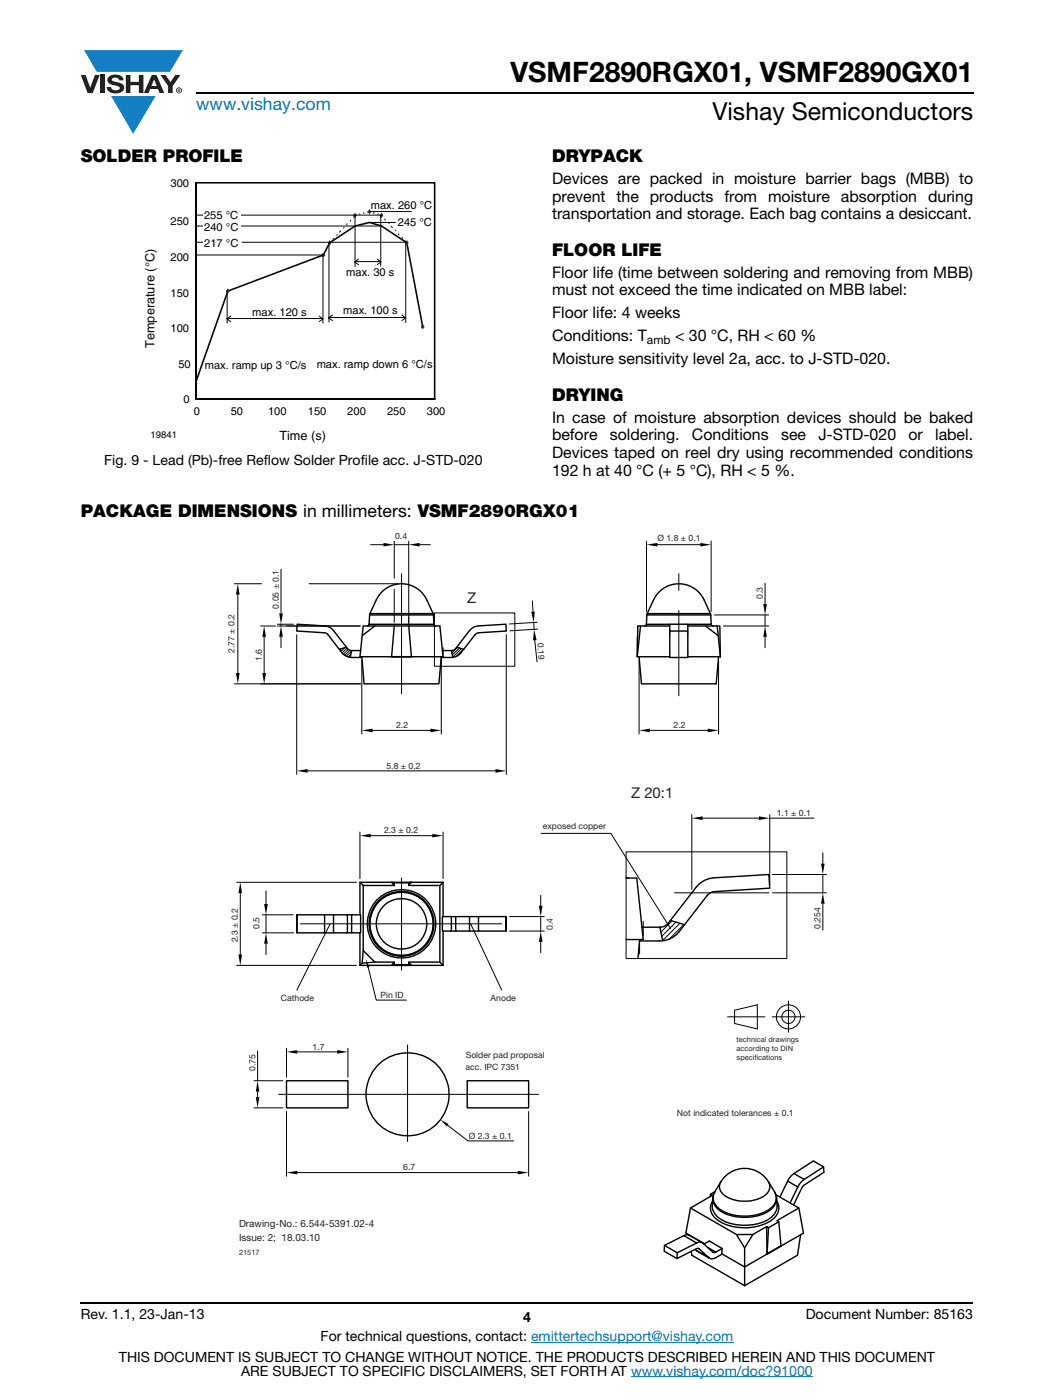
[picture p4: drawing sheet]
<svg xmlns="http://www.w3.org/2000/svg" width="210mm" height="279mm" viewBox="0 0 210 279" stroke-linecap="round" stroke-linejoin="round" font-family="sans-serif">
<g fill="#147fc3">
<path d="M16.8 10h19.7l-2.6 4.3h-1.1h-13.5z"/>
<path d="M22.2 19.2h8.9l-4.5 7.5z"/>
</g>
<g fill="#231f20">
<path d="M16.1 15h1l.9 2.5 .9-2.5h1l-1.4 3.6h-1z"/>
<path d="M20 15h.9v3.6h-.9z"/>
<path d="M21.8 15.3a2.1 2.1 0 0 1 2.7 .3l.1 .4h-.8a.79 .79 0 0 0-.7-.5 .79 .79 0 0 0-.8 .4l.2 .3 1 .2a1.08 1.08 0 0 1 1.3 1 1.08 1.08 0 0 1-1.1 1.2 1.73 1.73 0 0 1-2.4-1.2h.9a.96 .96 0 0 0 .8 .6 .96 .96 0 0 0 .9-.4 1.31 1.31 0 0 0-1.2-.6 1.03 1.03 0 0 1-1.1-.6 1.03 1.03 0 0 1 .2-1.1z"/>
<path d="M25.1 15h.9v1.3h1.7v-1.3h.9v3.6h-.9v-1.6h-1.7v1.6h-.9z"/>
<path d="M32 15h1l1 1.4 1-1.4h1l-1.6 2.2v1.4h-.9v-1.4z"/>
<path d="M30.7 15.9l.6 1.3h-1.1zM30.3 15l-1.6 3.6h.9l.4-.8h1.5l.3 .8h1l-1.6-3.6z"/>
<path d="M35.3 18a.46 .46 0 0 1 .9 0 .46 .46 0 0 1-.9 0zM35.1 18a.6 .6 0 0 0 1.2 0 .6 .6 0 0 0-1.2 0z"/>
<path d="M35.6 17.8h.2v.2h-.2zM35.5 17.7v.7h.1v-.3l.4 .3-.2-.3 .2-.2-.1-.2z"/>
</g>
<path d="M39.1 18.6h155M16.1 260h178" fill="none" stroke="#000" stroke-width=".36"/>
<path d="M106 267.9h40.3M125.9 274.8h36.3" fill="none" stroke="#007ec4" stroke-width=".2"/>
<path d="M28.6 35.4h60.3v53h-60.3z" fill="#fff"/>
<path d="M39.1 58.1h47.6M39.1 50.9h47.6M39.1 43.7h47.6M39.1 65.2h47.6" fill="none" stroke="#fff" stroke-width=".2"/>
<path d="M39.1 36.5h47.6" fill="none" stroke="#fff" stroke-width=".32"/>
<path d="M39.1 36.5h47.6v43.1h-47.6v-43.1v43.1h47.6M84.3 65.2l-3.1-16.7-5.1-3.4-2.4-.7-2.9 .7-5 3.4-1.3 2.4-19 7.2-6.4 18" fill="none" stroke="#040503" stroke-width=".32"/>
<g fill="#123217">
<path d="M39.2 75.8h.1l-.1 .5h-.1z" fill-rule="evenodd"/>
<path d="M39.6 74.8h.2l-.2 .3h-.2z" fill-rule="evenodd"/>
<path d="M39.9 73.7h.1v.3h-.2z" fill-rule="evenodd"/>
<path d="M40.7 71.5h.1l-.1 .4h-.2z" fill-rule="evenodd"/>
<path d="M41.5 69.4h.2l-.2 .3h-.2z" fill-rule="evenodd"/>
<path d="M41.8 68.2h.1l-.1 .4h-.1z" fill-rule="evenodd"/>
<path d="M42.2 67.1h.2l-.2 .4h-.1z" fill-rule="evenodd"/>
<path d="M42.6 66.1h.2l-.2 .3h-.2z" fill-rule="evenodd"/>
<path d="M42.9 65h.2l-.1 .3h-.2z" fill-rule="evenodd"/>
<path d="M43.3 63.9h.2l-.2 .4h-.1z" fill-rule="evenodd"/>
<path d="M43.7 62.8h.1l-.1 .4h-.1z" fill-rule="evenodd"/>
<path d="M44.1 61.7h.1l-.1 .3h-.1z" fill-rule="evenodd"/>
<path d="M44.5 60.6h.2l-.2 .3h-.2z" fill-rule="evenodd"/>
<path d="M44.8 59.5h.2l-.2 .4h-.1z" fill-rule="evenodd"/>
<path d="M45.2 58.4h.1l-.1 .4h-.1z" fill-rule="evenodd"/>
<path d="M45.3 58l.3-.1 .1 .2-.3 .1z" fill-rule="evenodd"/>
<path d="M46.2 57.7l.2-.1v.2l-.2 .1z" fill-rule="evenodd"/>
<path d="M47.8 57.1l.3-.1v.2l-.3 .1z" fill-rule="evenodd"/>
<path d="M48.5 56.8l.3-.1 .1 .2-.3 .1z" fill-rule="evenodd"/>
<path d="M49.4 56.5l.3-.1v.2l-.2 .1z" fill-rule="evenodd"/>
<path d="M50.2 56.2l.3-.1 .1 .2-.3 .1z" fill-rule="evenodd"/>
<path d="M51 55.9l.3-.1 .1 .2-.3 .1z" fill-rule="evenodd"/>
<path d="M51.9 55.6l.2-.1 .1 .2-.3 .1z" fill-rule="evenodd"/>
<path d="M52.7 55.2l.2-.1 .1 .2-.2 .2z" fill-rule="evenodd"/>
<path d="M53.5 54.9l.2-.1 .1 .2-.3 .1z" fill-rule="evenodd"/>
<path d="M54.3 54.6l.3-.1 .1 .2-.3 .1z" fill-rule="evenodd"/>
<path d="M55.1 54.3l.3-.1v.2l-.2 .1z" fill-rule="evenodd"/>
<path d="M55.9 54l.3-.1 .1 .2-.3 .1z" fill-rule="evenodd"/>
<path d="M56.8 53.7l.2-.1 .1 .2-.3 .1z" fill-rule="evenodd"/>
<path d="M57.5 53.4l.3-.1 .1 .2-.3 .1z" fill-rule="evenodd"/>
<path d="M58.4 53.1l.3-.1v.2l-.2 .1z" fill-rule="evenodd"/>
<path d="M59.2 52.8l.2-.1 .1 .2-.3 .1z" fill-rule="evenodd"/>
<path d="M60 52.5l.3-.1 .1 .2-.3 .1z" fill-rule="evenodd"/>
<path d="M60.8 52.2l.3-.1 .1 .2-.3 .1z" fill-rule="evenodd"/>
<path d="M61.6 51.9l.3-.1 .1 .2-.3 .1z" fill-rule="evenodd"/>
<path d="M62.5 51.6l.2-.1 .1 .2-.3 .1z" fill-rule="evenodd"/>
<path d="M63.3 51.3l.2-.1 .1 .2-.2 .1z" fill-rule="evenodd"/>
<path d="M64.1 51l.3-.1v.2l-.2 .1z" fill-rule="evenodd"/>
<path d="M64.6 50.8h.2l-.2 .3h-.2z" fill-rule="evenodd"/>
<path d="M65.1 49.7h.1l-.1 .4h-.2z" fill-rule="evenodd"/>
<path d="M65.5 48.7h.1l-.1 .4h-.2z" fill-rule="evenodd"/>
<path d="M65.6 48.3l.2-.2 .1 .3-.2 .3z" fill-rule="evenodd"/>
<path d="M66.3 47.6l.2-.2 .1 .3-.2 .2z" fill-rule="evenodd"/>
<path d="M67.2 46.7h.2l-.2 .3h-.2z" fill-rule="evenodd"/>
<path d="M67.9 45.9l.1 .3-.3 .3v-.3z" fill-rule="evenodd"/>
<path d="M68.6 45.3h.2l-.2 .3h-.2z" fill-rule="evenodd"/>
<path d="M69.1 44.7l.2-.2v.3l-.2 .2z" fill-rule="evenodd"/>
<path d="M69.8 44l.2-.2v.3l-.2 .2z" fill-rule="evenodd"/>
<path d="M70.4 43.3l.3-.2 .1 .2-.3 .2z" fill-rule="evenodd"/>
<path d="M70.7 42.9l.3-.1v.2l-.2 .1z" fill-rule="evenodd"/>
<path d="M71.5 42.7l.3-.1 .1 .2-.3 .1z" fill-rule="evenodd"/>
<path d="M72.4 42.5l.3-.1v.2l-.3 .1z" fill-rule="evenodd"/>
<path d="M73.2 42.3l.3-.1 .1 .2-.3 .1z" fill-rule="evenodd"/>
<path d="M73.6 42.2l.3 .1-.1 .2-.2-.1z" fill-rule="evenodd"/>
<path d="M74.5 42.4l.3 .1-.1 .2-.3-.1z" fill-rule="evenodd"/>
<path d="M75.3 42.7l.3-.1v.2l-.3 .1z" fill-rule="evenodd"/>
<path d="M76 42.9l.2 .2v.3l-.2-.2z" fill-rule="evenodd"/>
<path d="M76.7 43.6l.2 .2v.3l-.2-.2z" fill-rule="evenodd"/>
<path d="M77.4 44.4h.2l.2 .3h-.2z" fill-rule="evenodd"/>
<path d="M78.1 45l.2 .3v.3l-.3-.3z" fill-rule="evenodd"/>
<path d="M78.7 45.8h.2l.2 .3h-.2z" fill-rule="evenodd"/>
<path d="M79.5 46.5l.2 .2-.1 .3-.2-.2z" fill-rule="evenodd"/>
<path d="M80.2 47.2l.2 .2-.1 .3-.2-.2z" fill-rule="evenodd"/>
<path d="M80.8 47.9l.3 .2-.1 .3-.3-.3z" fill-rule="evenodd"/>
<path d="M81.1 48.3h.1l.1 .5h-.1z" fill-rule="evenodd"/>
<path d="M81.3 49.6h.1l.1 .4h-.1z" fill-rule="evenodd"/>
<path d="M81.5 50.7h.1l.1 .4h-.1z" fill-rule="evenodd"/>
<path d="M81.7 51.9h.2v.4h-.1z" fill-rule="evenodd"/>
<path d="M82 53.1h.1l.1 .3h-.1z" fill-rule="evenodd"/>
<path d="M82.2 54.2h.1l.1 .4h-.1z" fill-rule="evenodd"/>
<path d="M82.4 55.5h.2v.4h-.1z" fill-rule="evenodd"/>
<path d="M82.6 56.7h.2v.3h-.1z" fill-rule="evenodd"/>
<path d="M82.8 57.8h.2l.1 .4h-.2z" fill-rule="evenodd"/>
<path d="M83.1 59h.1l.1 .4h-.2z" fill-rule="evenodd"/>
<path d="M83.3 60.2h.1l.1 .3h-.2z" fill-rule="evenodd"/>
<path d="M83.5 61.3h.2l.1 .4h-.2z" fill-rule="evenodd"/>
<path d="M83.8 62.6h.1l.1 .4h-.2z" fill-rule="evenodd"/>
<path d="M84 63.7h.1l.1 .4h-.2z" fill-rule="evenodd"/>
<path d="M84.2 64.9h.1l.1 .4h-.2z" fill-rule="evenodd"/>
</g>
<path d="M45.5 57.8l.2 .3-.2 .3-.3-.3z" fill="#313232"/>
<path d="M45.7 58.1l-.2-.3-.3 .3 .3 .3" fill="none" stroke="#313232" stroke-width=".27"/>
<path d="M64.5 50.6l.2 .3-.2 .3-.2-.3z" fill-rule="evenodd" fill="#313232"/>
<path d="M64.5 50.6l.2 .3-.2 .3-.2-.3z" fill="none" stroke="#313232" stroke-width=".27"/>
<path d="M65.8 48.1l.2 .4-.2 .3-.2-.3z" fill-rule="evenodd" fill="#313232"/>
<path d="M65.8 48.1l.2 .4-.2 .3-.2-.3z" fill="none" stroke="#313232" stroke-width=".27"/>
<path d="M70.8 42.7l.2 .3-.2 .3-.2-.3z" fill-rule="evenodd" fill="#313232"/>
<path d="M70.8 42.7l.2 .3-.2 .3-.2-.3z" fill="none" stroke="#313232" stroke-width=".27"/>
<path d="M73.7 42l.2 .3-.2 .3-.2-.3z" fill-rule="evenodd" fill="#313232"/>
<path d="M73.7 42l.2 .3-.2 .3-.2-.3z" fill="none" stroke="#313232" stroke-width=".27"/>
<path d="M76.1 42.7l.2 .3-.2 .3-.2-.3z" fill-rule="evenodd" fill="#313232"/>
<path d="M76.1 42.7l.2 .3-.2 .3-.2-.3z" fill="none" stroke="#313232" stroke-width=".27"/>
<path d="M81.2 48.1l.2 .4-.2 .3-.3-.3z" fill-rule="evenodd" fill="#313232"/>
<path d="M81.2 48.1l.2 .4-.2 .3-.3-.3z" fill="none" stroke="#313232" stroke-width=".27"/>
<path d="M84.3 64.9l.2 .3-.2 .3-.2-.3z" fill-rule="evenodd" fill="#313232"/>
<path d="M84.3 64.9l.2 .3-.2 .3-.2-.3z" fill="none" stroke="#313232" stroke-width=".32"/>
<path d="M39.2 45.1h37M39.2 50.9h25.3M73.7 44.4h5.2" fill="none" stroke="#040503" stroke-width=".2"/>
<path d="M40.5 44.4h7.6v1.6h-7.6z" fill="#fff"/>
<path d="M39.2 48.4h41.9M45.3 58v6.5M64.4 50.8v13.7M65.6 48.5v15.8M80.9 48.4v16M45.2 63.6h19.2M46 63.1l-.7 .6 .7 .5M63.7 63.1l.7 .6-.7 .5M65.6 63.4h15.3M66.3 62.9l-.7 .6 .7 .5M80.2 62.9l.7 .6-.7 .5" fill="none" stroke="#040503" stroke-width=".2"/>
<path d="M40.5 47.4h7.7v1.7h-7.7z" fill="#fff"/>
<path d="M39.2 42.9h37M70.8 52.2h5.2M70.8 43v10.2M71.5 51.7l-.7 .6 .7 .5M73.7 42.2h8.4M75.3 51.7l.7 .6-.7 .5M76 43.1v10" fill="none" stroke="#040503" stroke-width=".2"/>
<g fill="#fff">
<path d="M40.5 42.1h7.5v1.6h-7.5z"/>
<path d="M45.3 106.2h119.6v150.5h-119.6z"/>
</g>
<g fill="none" stroke="#000" stroke-width=".2">
<path d="M46.7 116.5h5.5M47.4 118.7v15.6M56.1 113.6v8.8M61.6 116.5h17.8M73.9 108.7h2.6M78.6 117.6v6.6M78.6 108.7h2.9M78.6 108v7.4M80.1 114.5v24M81.5 108v16.6M83.7 108.7h2.2M106.2 119.9l.1 2.2"/>
<path d="M129 108v14.1M131.1 108.7h8.6M135.4 114.5v3.3M141.9 108v14.1M152.6 116.4v4.2M46.7 136.5h25.2M52 124.9h3M52.7 127.1v7.2M55.3 124.9h16.6M55.3 124.6h3.3M56.1 124.6v.3M56.1 127.1v2.2"/>
<path d="M59.2 126.7v27.9M68.1 129.5l-.3 .2M68.8 129.3l-.8 .7M69.2 129.3l-1 1M69.5 129.6l-1 1M69.8 129.8l-1 1M70 130.6l-.5 .5M70.1 130l-1 1M72.2 131.8v14.7M86.7 122.3h16v10.7h-16zM88 131.1v15.4M88.4 129.3v1.4"/>
<path d="M90.1 129.8v.1M91.3 129.2l-1.2 1.1M91.6 129.3l-1.4 1.4M92 129.5l-1.7 1.7M92.4 129.6l-1.4 1.4M101 126.7v27.9M106.5 124.2l.1 1.4M106.7 127.8l.4 4.3M107.2 124.2l-5.6 .3M107.3 125.6l-5.6 .3M127.1 127.1v4M127.5 131.8v14.7"/>
<path d="M135.4 121.8v17.1M142.5 122.7h10.8M143.3 131.8v14.7M144.3 124.9h9M152.6 122.7v2.2M152.6 127.1v2.2M61.4 153.8h37.4M74.3 145.8h11.6M129.7 145.8h11.5M47.2 176.1h23.9M47.9 178.2v12.3M53.1 177.8v2.6"/>
<path d="M71.8 166.1v9.3M74 166.8h12.2M80.1 175.2v9.2h20M88.4 166.1v9.3M107.9 178.7v2.1M107.9 166.3h14l11.9 19M124.9 170h32.1v21.3h-32.1zM134.6 178.2h18.8M138 162.6v14.9M140.2 163.3h11.2M153.6 162.6v13.9M153.6 163.3h8.8"/>
<path d="M154.1 174.5h10.8M154.1 178.2h10.8M164.1 170.2v2.2M164.1 174.5v3.7M47.2 192.7h23.9M52.3 182.6h6.2M52.3 186.2h6.3M53.1 182.6v3.6M53.1 188.3v2.2M59.9 184.4h20.2v9.2M65.9 184.4l-6.7 13.2M73.5 193.1l1.6 6.5h6"/>
<path d="M93.9 184.4l6.2 13.2M101.6 185.8h7M101.6 182.9h7M107.9 182.9v2.9M107.9 188v2.1M127.6 187.5v2.9M128.3 183.9v2.9M131.8 185l-.1 .2M134.1 183.8l-2.3 2.2M134.8 184l-2.8 2.9M135.6 184.3l-3.4 3.4M136.4 184.5l-2.9 2.9"/>
<path d="M157.3 199.8v6.2M164.1 180.4v5.2M50.7 215.7h5.7M51.4 209.8v5.9M51.4 217.9v1M55.6 218.4h25.7v9.4M57.1 209.2v5.8M59.3 209.9h7.9M69.4 209.2v5.8M81.3 208.5v9.9h26.1M145.1 202.9h7.5M146.5 201.6l4.6-1.1v4.8l-4.6-1z"/>
<path d="M154 202.9h6.6M50.7 221.1h5.7M57.1 221.8v12.9M59.3 234h44M89.3 224.6l4 3.1h9.2M105.5 221.8v12.9"/>
<circle cx="157.3" cy="202.9" r="1.32"/>
<circle cx="157.3" cy="202.9" r="2.41"/>
</g>
<g fill="#000">
<path d="M47.4 116.5l.4 2.2h-.7zM76.5 108.4l2.1 .3-2.1 .4zM81.5 108.7l2.2-.3v.7zM129 108.7l2.1-.3v.7zM139.7 108.4l2.2 .3-2.2 .4zM47.1 134.3h.7l-.4 2.2zM52.7 124.9l.4 2.2h-.8zM52.3 134.3h.8l-.4 2.2zM56.1 124.9l.3 2.2h-.7zM55.7 122.4h.7l-.3 2.2zM106 122.1h.7l-.2 2.1zM106.6 125.6l.4 2.1-.7 .1z"/>
<path d="M152.6 124.9l.4 2.2h-.7zM152.3 120.6h.7l-.4 2.1zM59.2 153.8l2.2-.3v.7zM72.2 145.8l2.1-.4v.7zM85.9 145.4l2.1 .4-2.1 .3zM98.8 153.5l2.2 .3-2.2 .4zM127.5 145.8l2.1-.4v.7zM141.2 145.4l2.1 .4-2.1 .3zM47.9 176.1l.4 2.1h-.7zM71.8 166.8l2.2-.4v.7zM86.2 166.4l2.2 .4-2.2 .3zM138 163.3l2.2-.4v.7z"/>
<path d="M151.4 162.9l2.2 .4-2.2 .3zM163.8 172.4h.7l-.4 2.1zM47.6 190.5h.7l-.4 2.2zM53.1 186.2l.3 2.1h-.7zM52.7 180.4h.7l-.3 2.2zM73 191.4l.7 1.6-.5 .1zM107.9 185.8l.3 2.2h-.7zM107.5 180.8h.7l-.3 2.1zM164.1 178.2l.4 2.2h-.7zM51 218.9h.7l-.3 2.2zM51.4 215.7l.3 2.2h-.7zM57.1 209.9l2.2-.3v.7z"/>
<path d="M67.2 209.6l2.2 .3-2.2 .4zM57.1 234l2.2-.3v.7zM87.9 223.5l1.6 .8-.4 .5zM103.3 233.7l2.2 .3-2.2 .4z"/>
</g>
<g fill="none" stroke="#000" stroke-width=".28">
<path d="M69.1 129.2l-1.4 .4M70.1 129.8h1.8M70.1 129.8l-.4-.1-.4-.3-3.1-3.8a2.28 2.28 0 0 0-1.4-.7l-5.5-.3-.1 1.3 5.9 .5 3.7 4.4 1 .4h2.4M70.1 129.8l-.2 1.4M72.2 131.1l.4 5.4h15l.4-5.4M73.6 124.6l-.3 .3M73.7 122.7l-.1 1.9M73.7 122.7h12.8M73.8 122.5a9.1 9.1 0 0 1 3.6-5.3 5.6 5.6 0 0 1 7.7 2.5l1.3 2.8M73.8 122.5h12.6M73.8 122.5l-.1 .2M74.8 124.9l-2.6 2"/>
<path d="M78.1 131.1l.6-6.2h2.8l.6 6.2M78.7 124.9h-6.2l-.7 6.2h16.6l-.7-6.2h-6.2M82.1 131.1h-4M86.4 122.5l.1 .2M86.5 122.7l.1 1.9h-13M86.6 124.6l.1 .2 .2 .1M88.3 129.8h1.7M90 129.8l.3 1.4M90 129.8l.5-.1 .4-.3 3-3.8a2.28 2.28 0 0 1 1.6-.7l5.4-.3 .1 1.3-5.9 .5-3.6 4.4-1.1 .4h-2.4M91.1 129.2l1.4 .4M127.5 131.1l.5 5.4h14.9l.4-5.4M127.8 124.9l-.7 6.2"/>
<path d="M128.9 124.6h4.7M128.9 124.6l-.1 .2-.2 .1M129 122.7l-.1 1.9M129 122.7h12.8M129.1 122.5a9.1 9.1 0 0 1 3.7-5.3 5.6 5.6 0 0 1 7.7 2.5l1.2 2.8M129.1 122.5h12.6M129.1 122.5l-.1 .2M133.6 124.9h-6.4l-.1 6.2h6.5M133.6 124.6h3.6v1.3h-3.6zM133.6 125.9v5.3h3.6v-5.3M137.2 131.1h6.5M137.2 124.9h5.9"/>
<path d="M140.7 124.9l2.6 2 .4 4.2M141.7 122.5l.1 .2M141.8 122.7l.1 1.9h-4.7M141.9 124.6l.1 .2 .2 .1M143.1 124.9h.5l.1 6.2M143.1 124.9l.2 2M143.7 131.1h.1M71.8 176.1v6.5M78.1 176.1h4l-.6 .1M78.1 176.1l.5 .1M78.1 176.1l.5 .6M78.1 176.1h-6.3l.7 .6"/>
<path d="M88.4 176.1h-6.3l-.6 .6M88.4 176.1v6.8M88.4 176.1l-.7 .6M124.9 175l.5 .2M124.9 175.2h2.1l1.3 12.3h-3.4M59.3 182.6h5.5v3.6h-5.5zM59.3 182.6v3.6M64.8 186.2h1.7M64.8 182.6h1.7M66.5 182.6h2.8v3.6h-2.8zM69.3 186.2h.8M69.3 182.6h.8"/>
<path d="M70.1 182.6h1.8v3.6h-1.8zM71.8 192.7h16.6M71.8 186.2v6.5M72.5 189.7l-.3 2.5-.4 .5M74.8 192l-2.6 .2M78.1 192.7l.5-.1 3.5 .1zM78.6 192h-3.8l-2.3-2.3v-13h6.1v-.5h2.9v.5h6.2v15.3h-6.2v.6M78.6 192.6v-.6l-.5 .7M81.5 192l.6 .7M87.7 192l.7 .7M88.3 182.9h1.7v2.9h-1.7zM88.4 185.8v6.9"/>
<path d="M90 185.8h.9M90 182.9h.9M90.9 182.9h2.8v2.9h-2.8zM93.7 185.8h1.8M93.7 182.9h1.8M100.9 182.9l.1 2.9zM100.9 182.9h-5.4v2.9h5.4M127.6 187.5l-.3 3.8M128.1 185h3.5M131.6 185l.6 2.8M131.6 185l.7-.1 .8-.4 5.8-7.4a4.9 4.9 0 0 1 3.5-1.9l11-.7 .2 2.8-11 .6-.7 .2-.9 .7-5.5 7.1a5 5 0 0 1-3.9 1.9h-4M133.7 183.7l2.9 .8"/>
<path d="M57.1 215.7h12.3v5.4h-12.3zM93.2 215.7h12.3v5.4h-12.3zM141.7 238.3v.5M142.1 239.7a2.71 2.71 0 0 0 1.1 3.8 10.3 10.3 0 0 0 10.7 0 2.73 2.73 0 0 0 1.1-3.8M142.2 239.1a3.1 3.1 0 0 0 1.8 2.8 10.1 10.1 0 0 0 9.1 0 3.2 3.2 0 0 0 1.8-2.8M142.2 239.1a3.7 3.7 0 0 0 2.7 4.8 9.8 9.8 0 0 0 9.1-1.1 3.5 3.5 0 0 0 .9-3.7M142.6 237.9l-.4 1.2M142.6 237.9a2.54 2.54 0 0 0 1 3.5 9.3 9.3 0 0 0 10.5-.6 2.41 2.41 0 0 0 .4-2.9M142.6 237.8l-.9 .5 .4 .3-4.4 2.5 9.2 5.3h3.3l2.7-1.6M143.8 235.9a5.6 5.6 0 0 1 9.5 0M143.8 235.9a2.15 2.15 0 0 0 1.2 3 7.7 7.7 0 0 0 7.7-.4 2 2 0 0 0 .6-2.6M143.8 235.9l-1.2 2"/>
<path d="M153.3 235.9l1.2 2M154.5 237.9l.4 1.2M154.8 238.4l4.6 2.7-4.4 2.5 .4 .2M158.4 234.2l-.6 .5-.7 1M159.2 236.9l-1.6 3.2M159.2 236.9l-2.1-1.2-1.5 3.2M160.4 235.4l-.8 .8-.4 .7M164.3 232.9l-3.9 2.5-2-1.2 3.8-2.5 2.1 1.2 .1 1.1-4.3 2.8-1.8 3.7M132.6 248.6l-.1 1.1 2.5 1.5M132.6 248.6l3.8-2 2.6 1.5-3.9 1.9zM136.4 246.6l.6-.2 .5 .1 2.6 1.5M137.4 246.4v.1"/>
<path d="M137.7 241.1l-.9 5 3.7 2.1M137.9 249.7l.1 .8 10.5 6.1M138.9 249.5l2.7 1.6M139 248.1l.5-.2 .5 .1 2.3 2 .5-.1M139.3 249.2h.2M139.5 249.2h-.5l-4 2 .1-1.2M139.5 249.2l1.9 1.8-2.8-1.6M140.4 248.3l1.1-.6 2.6 1.5-.1 1 4.5 2.6M141.1 248.9l1.7 1 1.3-.7M144.1 250.3a3.5 3.5 0 0 1-2.2 .9l-.5-.2M146.9 246.4l1.6 2.7v3.7M148.5 252.8v3.8"/>
<path d="M150.2 246.4l-1.7 2.7M153.3 245l2.1-1.2 .4 4.9-2.8 1.6zM153.3 245l-.4-.2 .1 5.5 2.8-1.6M159.4 241.1l.9 5-11.8 6.7M159.7 246.4l-.6 4.1-10.6 6.1"/>
<circle cx="80.1" cy="184.4" r="6.5"/>
<circle cx="80.1" cy="184.4" r="6.3"/>
<circle cx="80.1" cy="184.4" r="5"/>
<circle cx="80.1" cy="184.4" r="6.4"/>
<circle cx="80.1" cy="184.4" r="6.8"/>
<circle cx="81.3" cy="218.4" r="8.3"/>
</g>
<text font-size="5.6" x="101.8" y="16.4">VSMF2890RGX01, VSMF2890GX01</text>
<text font-size="4.9" x="142.1" y="24">Vishay Semiconductors</text>
<text font-size="3.5" fill="#007ec4" x="39.1" y="21.9">www.vishay.com</text>
<g font-size="3.5">
<text x="16.1" y="32.3">SOLDER PROFILE</text>
<text x="110.1" y="32.3">DRYPACK</text>
<text x="110.1" y="51.1">FLOOR LIFE</text>
<text x="110.1" y="80">DRYING</text>
<text x="16.1" y="103.2">PACKAGE DIMENSIONS in millimeters: VSMF2890RGX01</text>
</g>
<g font-size="3.2">
<text x="110.1" y="36.7">Devices are packed in moisture barrier bags (MBB) to</text>
<text x="110.1" y="40.2">prevent the products from moisture absorption during</text>
<text x="110.1" y="43.8">transportation and storage. Each bag contains a desiccant.</text>
<text x="110.1" y="55.4">Floor life (time between soldering and removing from MBB)</text>
<text x="110.1" y="58.9">must not exceed the time indicated on MBB label:</text>
<text x="110.1" y="63.5">Floor life: 4 weeks</text>
<text x="110.1" y="68.1">Conditions: T</text>
<text x="134.7" y="68.1">&lt; 30 °C, RH &lt; 60 %</text>
<text x="110.1" y="72.7">Moisture sensitivity level 2a, acc. to J-STD-020.</text>
<text x="110.1" y="84.3">In case of moisture absorption devices should be baked</text>
<text x="110.1" y="87.9">before</text>
<text x="121.7" y="87.9">soldering.</text>
<text x="138" y="87.9">Conditions</text>
<text x="155.8" y="87.9">see</text>
<text x="163.3" y="87.9">J-STD-020</text>
<text x="181.2" y="87.9">or</text>
<text x="186.6" y="87.9">label.</text>
<text x="110.1" y="91.4">Devices taped on reel dry using recommended conditions</text>
<text x="110.1" y="94.9">192 h at 40 °C (+ 5 °C), RH &lt; 5 %.</text>
</g>
<g font-size="3" fill="#231f20">
<text x="93.2" y="120.3">Z</text>
<text x="125.9" y="159.3">Z 20:1</text>
</g>
<g font-size="2.8">
<text x="20.8" y="92.9">Fig. 9 - Lead (Pb)-free Reflow Solder Profile acc. J-STD-020</text>
<text x="16.1" y="263.3">Rev. 1.1, 23-Jan-13</text>
<text x="104.3" y="263.8">4</text>
<text x="160.7" y="263.3">Document Number: 85163</text>
<text x="64" y="267.7">For technical questions, contact: emittertechsupport@vishay.com</text>
<text x="23.7" y="271.7">THIS DOCUMENT IS SUBJECT TO CHANGE WITHOUT NOTICE. THE PRODUCTS DESCRIBED HEREIN AND THIS DOCUMENT</text>
<text x="48.1" y="274.6">ARE SUBJECT TO SPECIFIC DISCLAIMERS, SET FORTH AT www.vishay.com/doc?91000</text>
</g>
<g font-size="2.5" fill="#040503">
<text x="30.8" y="69.5" transform="rotate(-90 30.8 69.5)">Temperature (°C)</text>
<text x="55.7" y="87.9">Time (s)</text>
</g>
<text font-size="2.4" x="129" y="68.7">amb</text>
<g font-size="2.2" fill="#040503">
<text x="34" y="37.3">300</text>
<text x="74" y="41.7">max. 260 °C</text>
<text x="34" y="44.8">250</text>
<text x="40.7" y="43.7">255 °C</text>
<text x="40.7" y="46.1">240 °C</text>
<text x="79.4" y="45">245 °C</text>
<text x="34" y="52">200</text>
<text x="40.7" y="49.2">217 °C</text>
<text x="34" y="59.2">150</text>
<text x="69.1" y="55.1">max. 30 s</text>
<text x="50.3" y="63">max. 120 s</text>
<text x="68.5" y="62.7">max. 100 s</text>
<text x="34" y="66.3">100</text>
<text x="35.6" y="73.5">50</text>
<text x="40.8" y="73.7">max. ramp up 3 °C/s</text>
<text x="63.2" y="73.5">max. ramp down 6 °C/s</text>
<text x="36.6" y="80.4">0</text>
<text x="38.6" y="82.8">0</text>
<text x="46" y="82.8">50</text>
<text x="53.5" y="82.8">100</text>
<text x="61.4" y="82.8">150</text>
<text x="69.3" y="82.8">200</text>
<text x="77.2" y="82.8">250</text>
<text x="85.2" y="82.8">300</text>
</g>
<g font-size="2" fill="#231f20">
<text x="47.7" y="244.8">Drawing-No.: 6.544-5391.02-4</text>
<text x="47.7" y="247.7">Issue: 2; 18.03.10</text>
</g>
<text font-size="1.9" fill="#040503" x="30" y="87.3">19841</text>
<g font-size="1.7" fill="#231f20">
<text x="78.8" y="107.6">0.4</text>
<text x="131.2" y="108">Ø 1.8 ± 0.1</text>
<text x="152.2" y="119.5" transform="rotate(-90 152.2 119.5)">0.3</text>
<text x="55.6" y="121.5" transform="rotate(-90 55.6 121.5)">0.05 ± 0.1</text>
<text x="46.8" y="130.3" transform="rotate(-90 46.8 130.3)">2.77 ± 0.2</text>
<text x="52.2" y="132" transform="rotate(-90 52.2 132)">1.6</text>
<text x="107.2" y="128.3" transform="rotate(87 107.2 128.3)">0.19</text>
<text x="79" y="145.3">2.2</text>
<text x="134.4" y="145.3">2.2</text>
<text x="77.1" y="153.4">5.8 ± 0.2</text>
<text x="76.6" y="166.3">2.3 ± 0.2</text>
<text x="108.3" y="165.5">exposed copper</text>
<text x="155" y="162.8">1.1 ± 0.1</text>
<text x="51.8" y="185.4" transform="rotate(-90 51.8 185.4)">0.5</text>
<text x="110.3" y="185.6" transform="rotate(-90 110.3 185.6)">0.4</text>
<text x="163.7" y="185.4" transform="rotate(-90 163.7 185.4)">0.254</text>
<text x="47.5" y="188.1" transform="rotate(-90 47.5 188.1)">2.3 ± 0.2</text>
<text x="56" y="199.7">Cathode</text>
<text x="75.9" y="199.2">Pin ID</text>
<text x="97.9" y="199.7">Anode</text>
<text x="62.4" y="209.5">1.7</text>
<text x="50.9" y="213.7" transform="rotate(-90 50.9 213.7)">0.75</text>
<text x="92.9" y="213.5">acc. IPC 7351</text>
<text x="92.9" y="211.1">Solder pad proposal</text>
<text x="93.5" y="227.2">Ø 2.3 ± 0.1</text>
<text x="135" y="222.7">Not indicated tolerances ± 0.1</text>
<text x="80.4" y="233.6">6.7</text>
</g>
<g font-size="1.5" fill="#231f20">
<text x="146.9" y="209.7">according to DIN</text>
<text x="146.9" y="207.9">technical drawings</text>
<text x="146.9" y="211.5">specif</text>
<text x="150.5" y="211.5">ications</text>
<text x="47.7" y="250.4">21517</text>
</g>
</svg>
